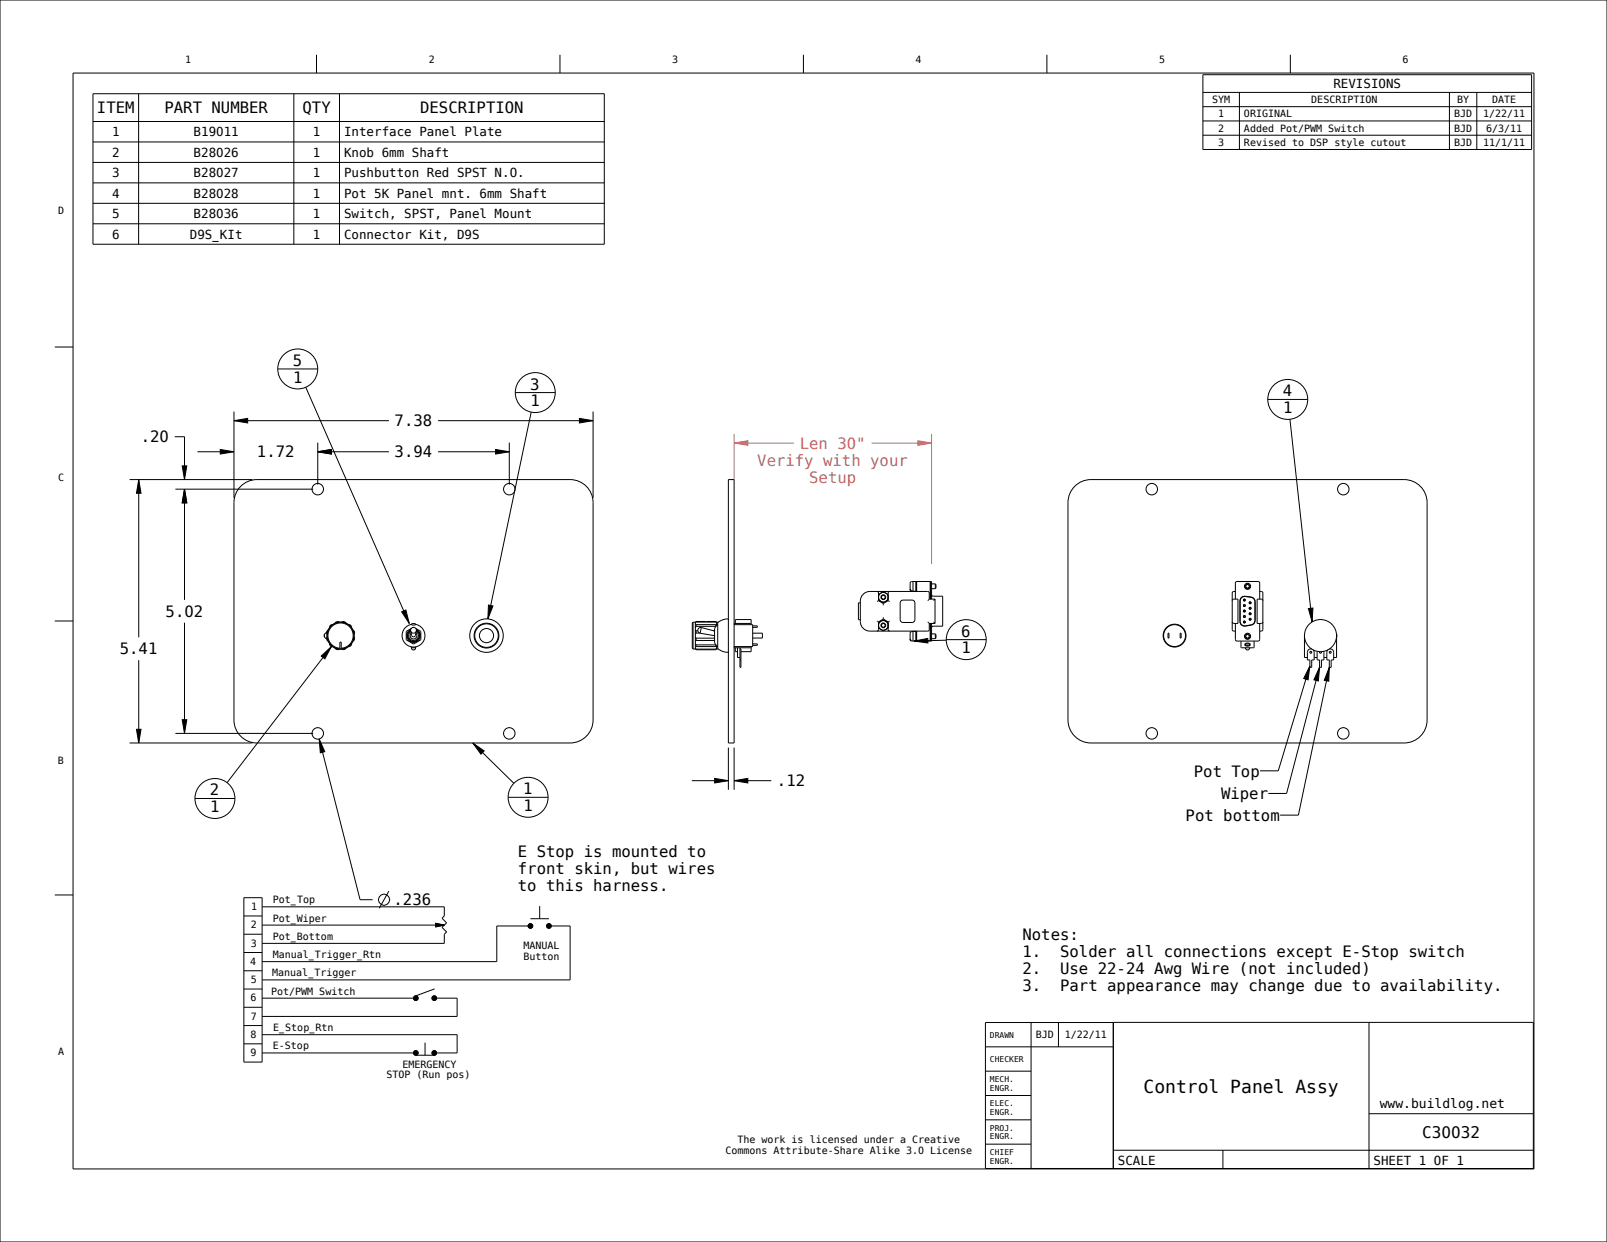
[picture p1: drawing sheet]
<svg xmlns="http://www.w3.org/2000/svg" width="559mm" height="432mm" viewBox="0 0 559 432" stroke-linecap="round" stroke-linejoin="round" font-family="sans-serif">
<g fill="#000">
<path d="M81.4 146.3l4.7-.8v1.5zM76.6 156.3l4.8 .8-4.8 .8zM110.5 157.1l4.8-.8v1.6zM172.3 156.3l4.8 .8-4.8 .8zM201.5 145.5l4.7 .8-4.7 .7zM48.2 166.7l.8 4.8h-1.6zM64.2 170.1l.7 4.7h-1.5zM63.4 162h1.5l-.7 4.7zM47.4 253.5h1.6l-.8 4.8zM63.4 250.2h1.5l-.7 4.8zM111 256.9l1.9 4.4-1.5 .4zM248.5 270.6l4.8 .8-4.8 .8z"/>
<path d="M255.3 271.4l4.7-.8v1.6z"/>
</g>
<g fill="none" stroke="#000" stroke-width=".35">
<path d="M76.6 156.3l4.8 .8-4.8 .8zM81.4 146.3l4.7-.8v1.5zM110.5 157.1l4.8-.8v1.6zM172.3 156.3l4.8 .8-4.8 .8zM201.5 145.5l4.7 .8-4.7 .7zM48.2 166.7l.8 4.8h-1.6zM63.4 162h1.5l-.7 4.7zM64.2 170.1l.7 4.7h-1.5zM47.4 253.5h1.6l-.8 4.8zM63.4 250.2h1.5l-.7 4.8zM111 256.9l1.9 4.4-1.5 .4zM248.5 270.6l4.8 .8-4.8 .8z"/>
<path d="M255.3 271.4l4.7-.8v1.6zM135.2 309.8l-3.3 6"/>
<circle cx="133.5" cy="312.8" r="1.95"/>
</g>
<path d="M319.2 153.2l4.7 .8-4.7 .8z" fill="#c66"/>
<path d="M319.2 153.2l4.7 .8-4.7 .8z" fill="none" stroke="#c66" stroke-width=".35"/>
<path d="M255.3 154l4.7-.8v1.6z" fill="#c66"/>
<path d="M255.3 154l4.7-.8v1.6zM255.3 150.9v15.8M255.3 154h20.8M303.1 154h20.8M323.9 150.9v45.2" fill="none" stroke="#c66" stroke-width=".35"/>
<g fill="none" stroke="#000" stroke-width=".35">
<path d="M0 0h558.8v431.8h-558.8zM110.1 19v6.4M194.7 19v6.4M279.4 19v6.4M364 19v6.4M448.7 19v6.4M25.4 25.4h508v381h-508zM32.3 32.6h177.8v52.3h-177.8zM48.2 32.6v52.3M102.2 32.6v52.3M118.1 32.6v52.3M418.3 26h114.3v26h-114.3z"/>
<path d="M418.3 32.1h114.3M418.3 37.1h114.3M431 32.1v19.9M504 32.1v19.9M513.5 32.1v19.9M32.3 42.2h177.8M32.3 49.4h177.8M32.3 56.5h177.8M418.3 42.1h114.3M418.3 47h114.3M32.3 63.6h177.8M32.3 70.7h177.8"/>
<path d="M32.3 77.8h177.8M19 120.6h6.4M60.8 151.8h3.4v14.9M68.7 157.1h12.7M81.4 143.1v30M81.4 146.3h53.8M110.5 153.9v14.6M110.5 157.1h24.7M152.4 146.3h53.8M152.4 157.1h24.7M177.1 153.9v14.6M206.2 143.1v30"/>
<path d="M45.1 166.7h42.7M48.2 166.7v54.9M61 170.1h47.9M64.2 170.1v38.5M83.7 169.1a8 8 0 0 1 5.6-2.4h108.9a8 8 0 0 1 8 8v75.6a8 8 0 0 1-8 8h-108.9a8 8 0 0 1-7.9-8v-75.6a8 8 0 0 1 2.3-5.6zM253.3 166.7h2v91.6h-2zM373.7 169.1a8 8 0 0 1 5.7-2.4h108.9a8 8 0 0 1 7.9 8v75.6a8 8 0 0 1-7.9 8h-108.9a8 8 0 0 1-8-8v-75.6a8 8 0 0 1 2.3-5.6zM19 215.9h6.4M64.2 216.5v38.5M114.1 219l-.4 1.6M115 217.4l.9-.4a2.07 2.07 0 0 1 2.7-.7 1.77 1.77 0 0 1 2.3 .7 1.77 1.77 0 0 1 1.7 1.8 1.77 1.77 0 0 1 .5 2.4 1.77 1.77 0 0 1-.7 2.3 1.77 1.77 0 0 1-1.8 1.6 1.77 1.77 0 0 1-2.4 .6 1.77 1.77 0 0 1-2.3-.8 1.77 1.77 0 0 1-1.6-1.7 1.77 1.77 0 0 1-.6-2.4 1.77 1.77 0 0 1 .8-2.3l.1-.7zM115.7 217.1l-1.2 1.2"/>
<path d="M118 216.3l-1.6 .4M118.8 216.3l1.6 .4M121.1 217.1l1.2 1.2M122.7 219l.4 1.6M142.8 219.1v.3M142.8 219.1l.3-.7 .7-.3 .7 .3 .3 .7M142.8 219.1a2.11 2.11 0 0 0-.6 3.2 2.11 2.11 0 0 0 3.2 0 2.11 2.11 0 0 0-.6-3.2M142.8 219.2a2.03 2.03 0 0 0-.6 3.1 2.03 2.03 0 0 0 3.2 0 2.03 2.03 0 0 0-.6-3.1M142.8 219.4l.4 1.6 .6 .4 .6-.4 .4-1.6M142.8 218.8a2.37 2.37 0 0 0-.9 3.6 2.37 2.37 0 0 0 3.8 0 2.37 2.37 0 0 0-.9-3.6M142.8 219.6a1.69 1.69 0 0 0-.3 2.5 1.69 1.69 0 0 0 2.6 0 1.69 1.69 0 0 0-.4-2.5M143 218.5l-1.7 1v2.9l2.5 1.5 2.5-1.5v-2.9l-1.7-1"/>
<path d="M143.2 216.8h1.2v.5h-1.2zM143.2 217.1a4 4 0 0 0-2.7 6 4 4 0 0 0 6.6 0 4 4 0 0 0-2.7-6M143.6 218.1h.4M144.8 219.4l-.4 .5-.6 .2-.7-.2-.3-.5M144.8 219.1v.3M241 216.3l-.3 .3v8.8l.3 .2M241 216.3v9.3M241 216.3h.8M241.8 219l.3 .3M241.8 217.1l.2 .1M241.8 216.3v9.4M242.1 217.2h.1"/>
<path d="M242.1 217.8h6.8M242.1 216.3h6.8M242.1 216.1h6.8M242.1 216.1v.2M242.1 217.2v.6M242.1 219.3v.8M242.1 216.1l-.3 .2M242.1 219.3h.6M242.1 217.2h6.8M242.1 217.8l-.3 .5M242.1 216.3l-.3 .4M243.9 218.2l4.6 1.2"/>
<path d="M243.9 218.2l-.5 1.9M243.9 218.2a1.01 1.01 0 0 0-1.2 .7 1.01 1.01 0 0 0 .7 1.2M248.1 219.3h.4M248.9 216.1l.3 .2M248.9 216.3l.3 .4M248.9 216.1v.2M248.9 217.2v.6M248.9 217.8h.1M249.2 217.1l-.3 .1M249.2 216.3v1.2M249.2 216.3h.6M249.6 217.1l-1.1 1.4v4.9l1.1 1.5"/>
<path d="M253.3 215.5l-.1-.1a3.9 3.9 0 0 0-3.6 1.2v8.8a4.1 4.1 0 0 0 3.6 1.2l.1-.1M255.3 217.2h6.4v7.6h-6.4M255.7 216.8v-1.4h5.5v1.4M261.2 217.2l-.1-.4h-5.6l-.2 .4M261.7 217.5l1.6 .1v.5l-1.6 .1M299.2 209.6h-.7v5.9h.7M305 215.9l.4 .3M305 205.6l.5 .6v2.6M305.4 208.9l-.4 .2M305.5 216.2h.1M305.5 208.8h.1M305.5 216.2v2.7l-.5 .5"/>
<path d="M305.5 208.8l1.7 1M305.5 206.7l1.7-1 1.6 1v1.9l-1.6 .9-1.7-.9M305.5 216.5l1.7-1 1.6 1v1.9l-1.6 .9-1.7-.9M307.2 209.9v.5M307.2 215.1v.1M307.2 215.2h.1M307.2 215.2l1.6 1M307.2 214.6v.5M307.2 209.8h.1M307.2 215.2l-1.7 1M308.8 208.8h.1M308.8 216.2v2.7l.6 .5"/>
<path d="M308.8 208.8l-1.6 1M308.8 216.2h.1M308.9 208.9l.5 .2M309.4 215.9l-.6 .3M309.4 205.6l-.6 .6v2.6M313.3 208.9l.7-.3h3.1a1 1 0 0 1 1 1v5.8a1 1 0 0 1-1 1h-3.1a1 1 0 0 1-1-1v-5.8zM316.5 204.7l.4 .7-.4-.5M316.5 204.9l.2 .5 .8 .1M317.5 219.5l-1 .4v2.4M317.5 202.2l-1 .3v2.4M317.5 202.2h6.4v6.1M317.5 202.2v3.4"/>
<path d="M317.9 205.6h.1M317.9 219.4v.1M318.5 202.2v3.4M318.5 219.5v3.4M318.7 202.2v3.4M318.7 219.4v3.5M322.6 216.2l.5 .6M323.1 216.8h.1M323.1 208.3l-.5 .5M323.1 216.8h2M323.1 208.3h2M323.1 208.3v-2.1l-.5-.6h-20.1a3.3 3.3 0 0 0-3.3 3.4v7.1a3.3 3.3 0 0 0 3.3 3.3h20.1l.5-.5v-2.1"/>
<path d="M323.1 208.3h.1M323.5 202.2v6.1M323.5 216.8v6.1M323.5 204.7h.1M323.5 203h.1M323.9 204.7h1.3M323.9 203h1.3M323.9 216.8v6.1h-6.4M323.9 206.8l.6 .5h3.3v10.4h-3.3l-.6 .5M324.6 216.2l.5 .5M324.6 216.2l.1 .1M325.1 216.8h.1"/>
<path d="M325.1 208.3l-.5 .5M325.1 208.3h.1M325.1 208.3v8.5M325.2 203l.3 .2v1.2l-.3 .3M325.2 203v1.7M428.5 208.8l.5-.5h1.5v8.5h-1.5l-.5-.6M429.6 205.6l-.9 .1-.2 .5v12.7l.2 .4 .9 .1M431.7 207.7l1-.4 2.3 .3a1.66 1.66 0 0 1 1.5 1.6l-.1 7-.9 1-2.4 .5a1.66 1.66 0 0 1-2-1.7v-7.1zM431.8 207.8l.9-.4 2.8 .4 .6 .6 .3 .8-.1 6.9-.8 1-2.4 .5a1.57 1.57 0 0 1-1.9-1.6v-7.1zM438 205.6l.9 .1 .2 .5v12.7l-.2 .4-.9 .1M438 216.8v5.5l-.5 .6-7.7-.1-.2-.5v-5.5M438 208.3v-5.6l-.2-.5h-7.7l-.5 .5v5.6"/>
<path d="M439.1 208.8l-.5-.5h-1.5v8.5h1.5l.5-.6M48.2 229.5v28.8M112.9 220.4v1.1l-.1-.5M113.7 221.4l.4 1.6M114.5 223.7l1.2 1.2M116.4 225.3l1.6 .4M118.2 225.6v-2.4h.5v2.4M118.2 225.4a4.4 4.4 0 0 1-3.5-6.7 4.4 4.4 0 0 1 7.5 0 4.4 4.4 0 0 1-3.5 6.7M120.4 225.3l-1.6 .4M122.3 223.7l-1.2 1.2M123.1 221.4l-.4 1.6M143 220.1a1.18 1.18 0 0 0 0 1.7 1.18 1.18 0 0 0 1.6 0 1.18 1.18 0 0 0 0-1.7"/>
<path d="M143 225.2h1.6M241 225.6h.8M241.8 225.3l.3 .4M241.8 223.7l.3 .5M241.8 221.4l.3 .5M241.8 225.7l.3 .2M242 224.8h.1M242 224.8l-.2 .1M242.1 220.1h1.2M242.1 225.9h6.8M242.1 224.8h6.8M242.1 221.9v.8"/>
<path d="M242.1 224.2v.6M242.1 225.7v.2M242.1 225.7h6.8M242.1 224.2h6.8M242.1 221.9h6.4M242.1 220.1l-.3 .5M242.1 222.7l-.3 .3M242.1 222.7h6.4M243.4 220.1l5.1 .9M248.9 224.8l.3 .1M248.9 224.2v.6M248.9 225.7v.2"/>
<path d="M248.9 224.2h.1M249.2 225.3l-.3 .4M249.2 224.5v1.2M249.2 225.6h.6M249.2 225.7l-.3 .2M255.7 225.2v1.4h.8M256.5 225.2v3.4h.8M257.3 225.2v6.8h.3v-6.4h-.3M257.3 229.4h.3M261.2 225.1v1.5h-3.6M261.2 224.8l-.1 .4h-5.6l-.2-.4M261.7 220.1h3.4v1.7h-3.4"/>
<path d="M261.7 223.8l1.6 .1v.5h-1.6M316.5 222.1l.4 .7-.4-.5M316.5 222.3l.2 .4 .8 .2M317.5 222.9v-3.4h1.2v3.4M323.5 222h.1M323.5 220.4h.1M323.9 222h1.3M323.9 220.4h1.3M325.2 220.4l.3 .2v1.2l-.3 .2M325.2 220.4v1.6M406.1 220.1h.4v1.7h-.4zM410.4 220.1h.3v1.7h-.3z"/>
<path d="M431.5 222.9l.1 2.3h4.3l.2-2.3M432.9 223.8l1.2-.2 .7 .6-.5 .4h-.8l-.6-.3zM433.1 223.9h1.4v.5h-1.4zM453.6 221v7.6h1M456.1 225.6a1.18 1.18 0 0 0-1.5 1.2v2.6h.9v2.6h.6v-2.6h.9v-2.6l-.4-.8M457 228.6h1M458 226.4v3h.9v2.6h.6v-2.6h.9l-.1-3M458.9 226.6a.34 .34 0 0 0 0 .4 .34 .34 0 0 0 .5 0 .34 .34 0 0 0 0-.4M460.4 228.6h1M462.3 225.6a1.18 1.18 0 0 1 1.4 1.2v2.6h-.8v2.6h-.7v-2.6h-.8v-2.6l.3-.8M464.8 221v7.6h-1.1M45.1 258.3h42.7"/>
<path d="M61 255h47.9M111 256.9l14.2 55.9h4.4M253.3 259.9v14.7M255.3 259.9v14.7M240.6 271.4h12.7M255.3 271.4h12.9M19 311.1h6.4M342.7 355.5l190.5-.1v50.8h-190.5zM358.5 355.5v50.7M368.1 355.5v8.5M387.1 355.4v50.8M476 355.4v50.8"/>
<path d="M342.7 372.4h15.8M342.7 364h44.4M342.7 397.8h15.8M342.7 389.3h15.8M342.7 380.9h15.8M387.1 399.9h146.1M425.2 399.9v6.3M476 387.2h57.2"/>
<circle cx="307.2" cy="207.6" r="1.67"/>
<circle cx="307.2" cy="217.4" r="1.67"/>
<circle cx="307.2" cy="207.6" r=".83"/>
<circle cx="307.2" cy="217.4" r=".83"/>
<circle cx="307.2" cy="207.6" r=".65"/>
<circle cx="307.2" cy="217.4" r=".65"/>
<circle cx="432.7" cy="214.3" r=".33"/>
<circle cx="432.7" cy="208.6" r=".33"/>
<circle cx="432.7" cy="216.2" r=".33"/>
<circle cx="432.7" cy="212.4" r=".33"/>
<circle cx="432.7" cy="210.5" r=".33"/>
<circle cx="433.8" cy="203.8" r="1.07"/>
<circle cx="433.8" cy="203.8" r=".83"/>
<circle cx="433.8" cy="203.8" r=".6"/>
<circle cx="434.7" cy="213.4" r=".33"/>
<circle cx="434.7" cy="215.3" r=".33"/>
<circle cx="434.7" cy="209.6" r=".33"/>
<circle cx="434.7" cy="211.5" r=".33"/>
<circle cx="118.4" cy="221" r="4.7"/>
<circle cx="169.2" cy="221" r="5.8"/>
<circle cx="169.2" cy="221" r="4.3"/>
<circle cx="169.2" cy="221" r="4.1"/>
<circle cx="169.2" cy="221" r="2.47"/>
<circle cx="408.4" cy="221" r="3.8"/>
<circle cx="433.8" cy="221.2" r="1.07"/>
<circle cx="433.8" cy="221.2" r=".83"/>
<circle cx="433.8" cy="221.2" r=".6"/>
<circle cx="455.8" cy="226.8" r=".34"/>
<circle cx="459.2" cy="221" r="5.6"/>
<circle cx="462.6" cy="226.8" r=".34"/>
</g>
<!-- layer: 0 -->
<g fill="#000">
<path d="M151.5 321l3 .6-3 .6z"/>
<circle cx="184.4" cy="321.9" r=".79"/>
<circle cx="190.9" cy="321.9" r=".79"/>
<circle cx="144.6" cy="347" r=".79"/>
<circle cx="151" cy="347" r=".79"/>
<circle cx="144.6" cy="366.1" r=".79"/>
<circle cx="151" cy="366.1" r=".79"/>
</g>
<g fill="none" stroke="#000" stroke-width=".35">
<path d="M84.8 312.1h6.3v57.1h-6.3zM84.8 318.4h6.3M91.1 315.3h63.4v3.1l-.8 .8 1.6 1.6-1.6 1.6 1.6 1.6-.8 .8v3.2h-63.4M184.4 319.4h6.5M187.7 315v4.4M84.8 337.5h6.3M84.8 331.1h6.3M84.8 324.8h6.3M91.1 321.6h63.4M151.5 321l3 .6-3 .6zM184.5 321.9h-11.8v12.4h-81.6M191.7 321.9h6.5v18.8h-107.1"/>
<path d="M84.8 356.5h6.3M84.8 350.2h6.3M84.8 343.8h6.3M91.1 359.7h67.9v6.4h-7.2M91.1 347h53.6M151.1 343.8l-6.5 2.4M151.8 347h7.2v6.4h-67.9M84.8 362.9h6.3M91.1 366.1h53.6M144.6 366.9h6.4M147.8 362.5v4.4"/>
<circle cx="184.4" cy="321.9" r=".79"/>
<circle cx="190.9" cy="321.9" r=".79"/>
<circle cx="144.6" cy="347" r=".79"/>
<circle cx="151" cy="347" r=".79"/>
<circle cx="144.6" cy="366.1" r=".79"/>
<circle cx="151" cy="366.1" r=".79"/>
</g>
<!-- layer: 02___PRT_ALL_AXES -->
<g fill="none" stroke="#000" stroke-width=".35">
<path d="M113.5 219.9a1.06 1.06 0 0 0-.8 1.1 1.06 1.06 0 0 0 .8 1M143.1 224.9a.76 .76 0 0 0 .7 1.1 .76 .76 0 0 0 .7-1.1M433 225.2a.76 .76 0 0 0 .8 .8 .76 .76 0 0 0 .8-.8M464.7 220.4l.1 1.1"/>
<circle cx="110.5" cy="170.1" r="2"/>
<circle cx="177.1" cy="170.1" r="2"/>
<circle cx="400.5" cy="170.1" r="2"/>
<circle cx="467.1" cy="170.1" r="2"/>
<circle cx="408.4" cy="221" r="4"/>
<circle cx="110.5" cy="255" r="2"/>
<circle cx="177.1" cy="255" r="2"/>
<circle cx="400.5" cy="255" r="2"/>
<circle cx="467.1" cy="255" r="2"/>
</g>
<!-- layer: BALLOONS -->
<path d="M139.7 212.7l1.4-.6 1.2 4.7zM169.9 210.4l1.5 .3-1.7 4.5zM455 211.6l1.5-.2-.2 4.8zM111.7 228.1l3.5-3.3-2.2 4.3zM317.9 222.9l4.7-.9 .1 1.5zM455.5 231.6l-.6 4.8-1.6-.5zM458.9 232l-.5 4.8-1.5-.4zM462.2 232l-.2 4.8-1.5-.3zM164.4 258.3l4 2.8-1.2 1.1z" fill="#000"/>
<g fill="none" stroke="#000" stroke-width=".35">
<path d="M96.6 128.3h13.9M106.3 134.6l36 82.2M179.2 136.5h13.9M440.8 138.9h13.9M184.7 143.3l-15 71.9M448.5 145.8l7.8 70.4M139.7 212.7l1.4-.6 1.2 4.7zM169.9 210.4l1.5 .3-1.7 4.5zM455 211.6l1.5-.2-.2 4.8zM111.7 228.1l3.5-3.3-2.2 4.3zM115.2 224.8l-36.2 47.3M317.9 222.9l4.7-.9 .1 1.5z"/>
<path d="M329 222.4h13.9M329 222.6l-11.1 .3M455.5 231.6l-.6 4.8-1.6-.5zM455.5 231.6l-11 36.4h-6.4M458.9 232l-.5 4.8-1.5-.4zM458.9 232l-11.5 43.9h-6.4M462.2 232l-.2 4.8-1.5-.3zM462.2 232l-10.7 51.4h-6.4M164.4 258.3l4 2.8-1.2 1.1zM164.4 258.3l14.3 14M67.8 277.6h13.9M176.7 277.2h13.9"/>
<circle cx="103.5" cy="128.3" r="6.9"/>
<circle cx="186.1" cy="136.5" r="6.9"/>
<circle cx="447.8" cy="138.9" r="6.9"/>
<circle cx="336" cy="222.4" r="6.9"/>
<circle cx="74.7" cy="277.6" r="6.9"/>
<circle cx="183.6" cy="277.2" r="6.9"/>
</g>
<text font-size="6.3" x="397.7" y="380">Control Panel Assy</text>
<text font-size="5.6" x="494.6" y="395.6">C30032</text>
<g font-size="5.4">
<text x="33.7" y="39.4">ITEM</text>
<text x="57.2" y="39.4">PART NUMBER</text>
<text x="105.2" y="39.4">QTY</text>
<text x="146.1" y="39.4">DESCRIPTION</text>
<text x="101.8" y="127.2">5</text>
<text x="101.9" y="133">1</text>
<text x="184.4" y="135.4">3</text>
<text x="446" y="137.8">4</text>
<text x="184.5" y="141.2">1</text>
<text x="446.1" y="143.6">1</text>
<text x="137.2" y="148.2">7.38</text>
<text x="48.9" y="153.8">.20</text>
<text x="89.4" y="159">1.72</text>
<text x="137.2" y="159">3.94</text>
<text x="57.6" y="214.5">5.02</text>
<text x="334.2" y="221.3">6</text>
<text x="41.7" y="227.5">5.41</text>
<text x="334.3" y="227.1">1</text>
<text x="415.1" y="270">Pot Top</text>
<text x="270.2" y="273.4">.12</text>
<text x="73" y="276.5">2</text>
<text x="181.9" y="276.1">1</text>
<text x="182" y="281.9">1</text>
<text x="424.6" y="277.8">Wiper</text>
<text x="73.1" y="282.3">1</text>
<text x="412.3" y="285.4">Pot bottom</text>
<text x="180.1" y="298">E Stop is mounted to</text>
<text x="180.1" y="304">front skin, but wires</text>
<text x="180.1" y="309.9">to this harness.</text>
<text x="136.8" y="314.8">.236</text>
<text x="355.6" y="326.8">Notes:</text>
<text x="355.6" y="332.7">1.</text>
<text x="368.6" y="332.7">Solder all connections except E-Stop switch</text>
<text x="355.6" y="338.7">2.</text>
<text x="368.6" y="338.7">Use 22-24 Awg Wire (not included)</text>
<text x="355.6" y="344.6">3.</text>
<text x="368.6" y="344.6">Part appearance may change due to availability.</text>
</g>
<g font-size="5.4" fill="#c66">
<text x="263.3" y="162">Verify with your</text>
<text x="278.1" y="156">Len 30&quot;</text>
<text x="281.4" y="167.9">Setup</text>
</g>
<text font-size="4.5" x="479.8" y="385.2">www.buildlog.net</text>
<g font-size="4.3">
<text x="463.6" y="30.6">REVISIONS</text>
<text x="39" y="47.4">1</text>
<text x="67.3" y="47.4">B19011</text>
<text x="108.8" y="47.4">1</text>
<text x="119.6" y="47.4">Interface Panel Plate</text>
<text x="39" y="54.5">2</text>
<text x="67.3" y="54.5">B28026</text>
<text x="108.8" y="54.5">1</text>
<text x="119.6" y="54.5">Knob 6mm Shaft</text>
<text x="39" y="61.6">3</text>
<text x="67.3" y="61.6">B28027</text>
<text x="108.8" y="61.6">1</text>
<text x="119.6" y="61.6">Pushbutton Red SPST N.O.</text>
<text x="39" y="68.7">4</text>
<text x="67.3" y="68.7">B28028</text>
<text x="108.8" y="68.7">1</text>
<text x="119.6" y="68.7">Pot 5K Panel mnt. 6mm Shaft</text>
<text x="39" y="75.8">5</text>
<text x="67.3" y="75.8">B28036</text>
<text x="108.8" y="75.8">1</text>
<text x="119.6" y="75.8">Switch, SPST, Panel Mount</text>
<text x="39" y="82.9">6</text>
<text x="66" y="82.9">D9S_KIt</text>
<text x="108.8" y="82.9">1</text>
<text x="119.6" y="82.9">Connector Kit, D9S</text>
<text x="388.7" y="405.1">SCALE</text>
<text x="477.6" y="405.1">SHEET 1 OF 1</text>
</g>
<g font-size="3.5">
<text x="64.4" y="22.1">1</text>
<text x="149.1" y="22.1">2</text>
<text x="233.7" y="22.1">3</text>
<text x="318.4" y="22.1">4</text>
<text x="403.1" y="22.1">5</text>
<text x="487.7" y="22.1">6</text>
<text x="421.5" y="35.9">SYM</text>
<text x="456" y="35.9">DESCRIPTION</text>
<text x="506.7" y="35.9">BY</text>
<text x="518.9" y="35.9">DATE</text>
<text x="423.6" y="40.8">1</text>
<text x="432.6" y="40.8">ORIGINAL</text>
<text x="505.6" y="40.8">BJD</text>
<text x="515.7" y="40.8">1/22/11</text>
<text x="423.6" y="45.8">2</text>
<text x="432.6" y="45.8">Added Pot/PWM Switch</text>
<text x="505.6" y="45.8">BJD</text>
<text x="516.8" y="45.8">6/3/11</text>
<text x="423.6" y="50.8">3</text>
<text x="432.6" y="50.8">Revised to DSP style cutout</text>
<text x="505.6" y="50.8">BJD</text>
<text x="515.7" y="50.8">11/1/11</text>
<text x="20.2" y="74.3">D</text>
<text x="20.2" y="167.3">C</text>
<text x="20.1" y="265.7">B</text>
<text x="87.3" y="316.4">1</text>
<text x="94.9" y="314">Pot_Top</text>
<text x="87.2" y="322.7">2</text>
<text x="94.8" y="320.4">Pot_Wiper</text>
<text x="87.2" y="329.1">3</text>
<text x="94.9" y="326.7">Pot_Bottom</text>
<text x="87" y="335.4">4</text>
<text x="94.8" y="333.1">Manual_Trigger_Rtn</text>
<text x="182" y="333.7">Button</text>
<text x="182" y="330.1">MANUAL</text>
<text x="87.2" y="341.8">5</text>
<text x="94.7" y="339.4">Manual_Trigger</text>
<text x="94.3" y="345.8">Pot/PWM Switch</text>
<text x="87.1" y="348.1">6</text>
<text x="87.2" y="354.5">7</text>
<text x="95" y="358.5">E_Stop_Rtn</text>
<text x="87.1" y="360.8">8</text>
<text x="94.9" y="364.8">E-Stop</text>
<text x="360.2" y="361">BJD</text>
<text x="370.3" y="361">1/22/11</text>
<text x="20.2" y="366.7">A</text>
<text x="87.1" y="367.2">9</text>
<text x="139.9" y="371.2">EMERGENCY</text>
<text x="134.3" y="374.9">STOP (Run pos)</text>
<text x="252.2" y="401.1">Commons Attribute-Share Alike 3.0 License</text>
<text x="256.4" y="397.3">The work is licensed under a Creative</text>
</g>
<g font-size="2.8">
<text x="344.2" y="360.7">DRAWN</text>
<text x="344.2" y="369.2">CHECKER</text>
<text x="344.2" y="376.1">MECH.</text>
<text x="344.2" y="379.2">ENGR.</text>
<text x="344.2" y="384.6">ELEC.</text>
<text x="344.2" y="387.6">ENGR.</text>
<text x="344.2" y="393">PROJ.</text>
<text x="344.2" y="401.5">CHIEF</text>
<text x="344.2" y="396.1">ENGR.</text>
<text x="344.2" y="404.6">ENGR.</text>
</g>
</svg>
